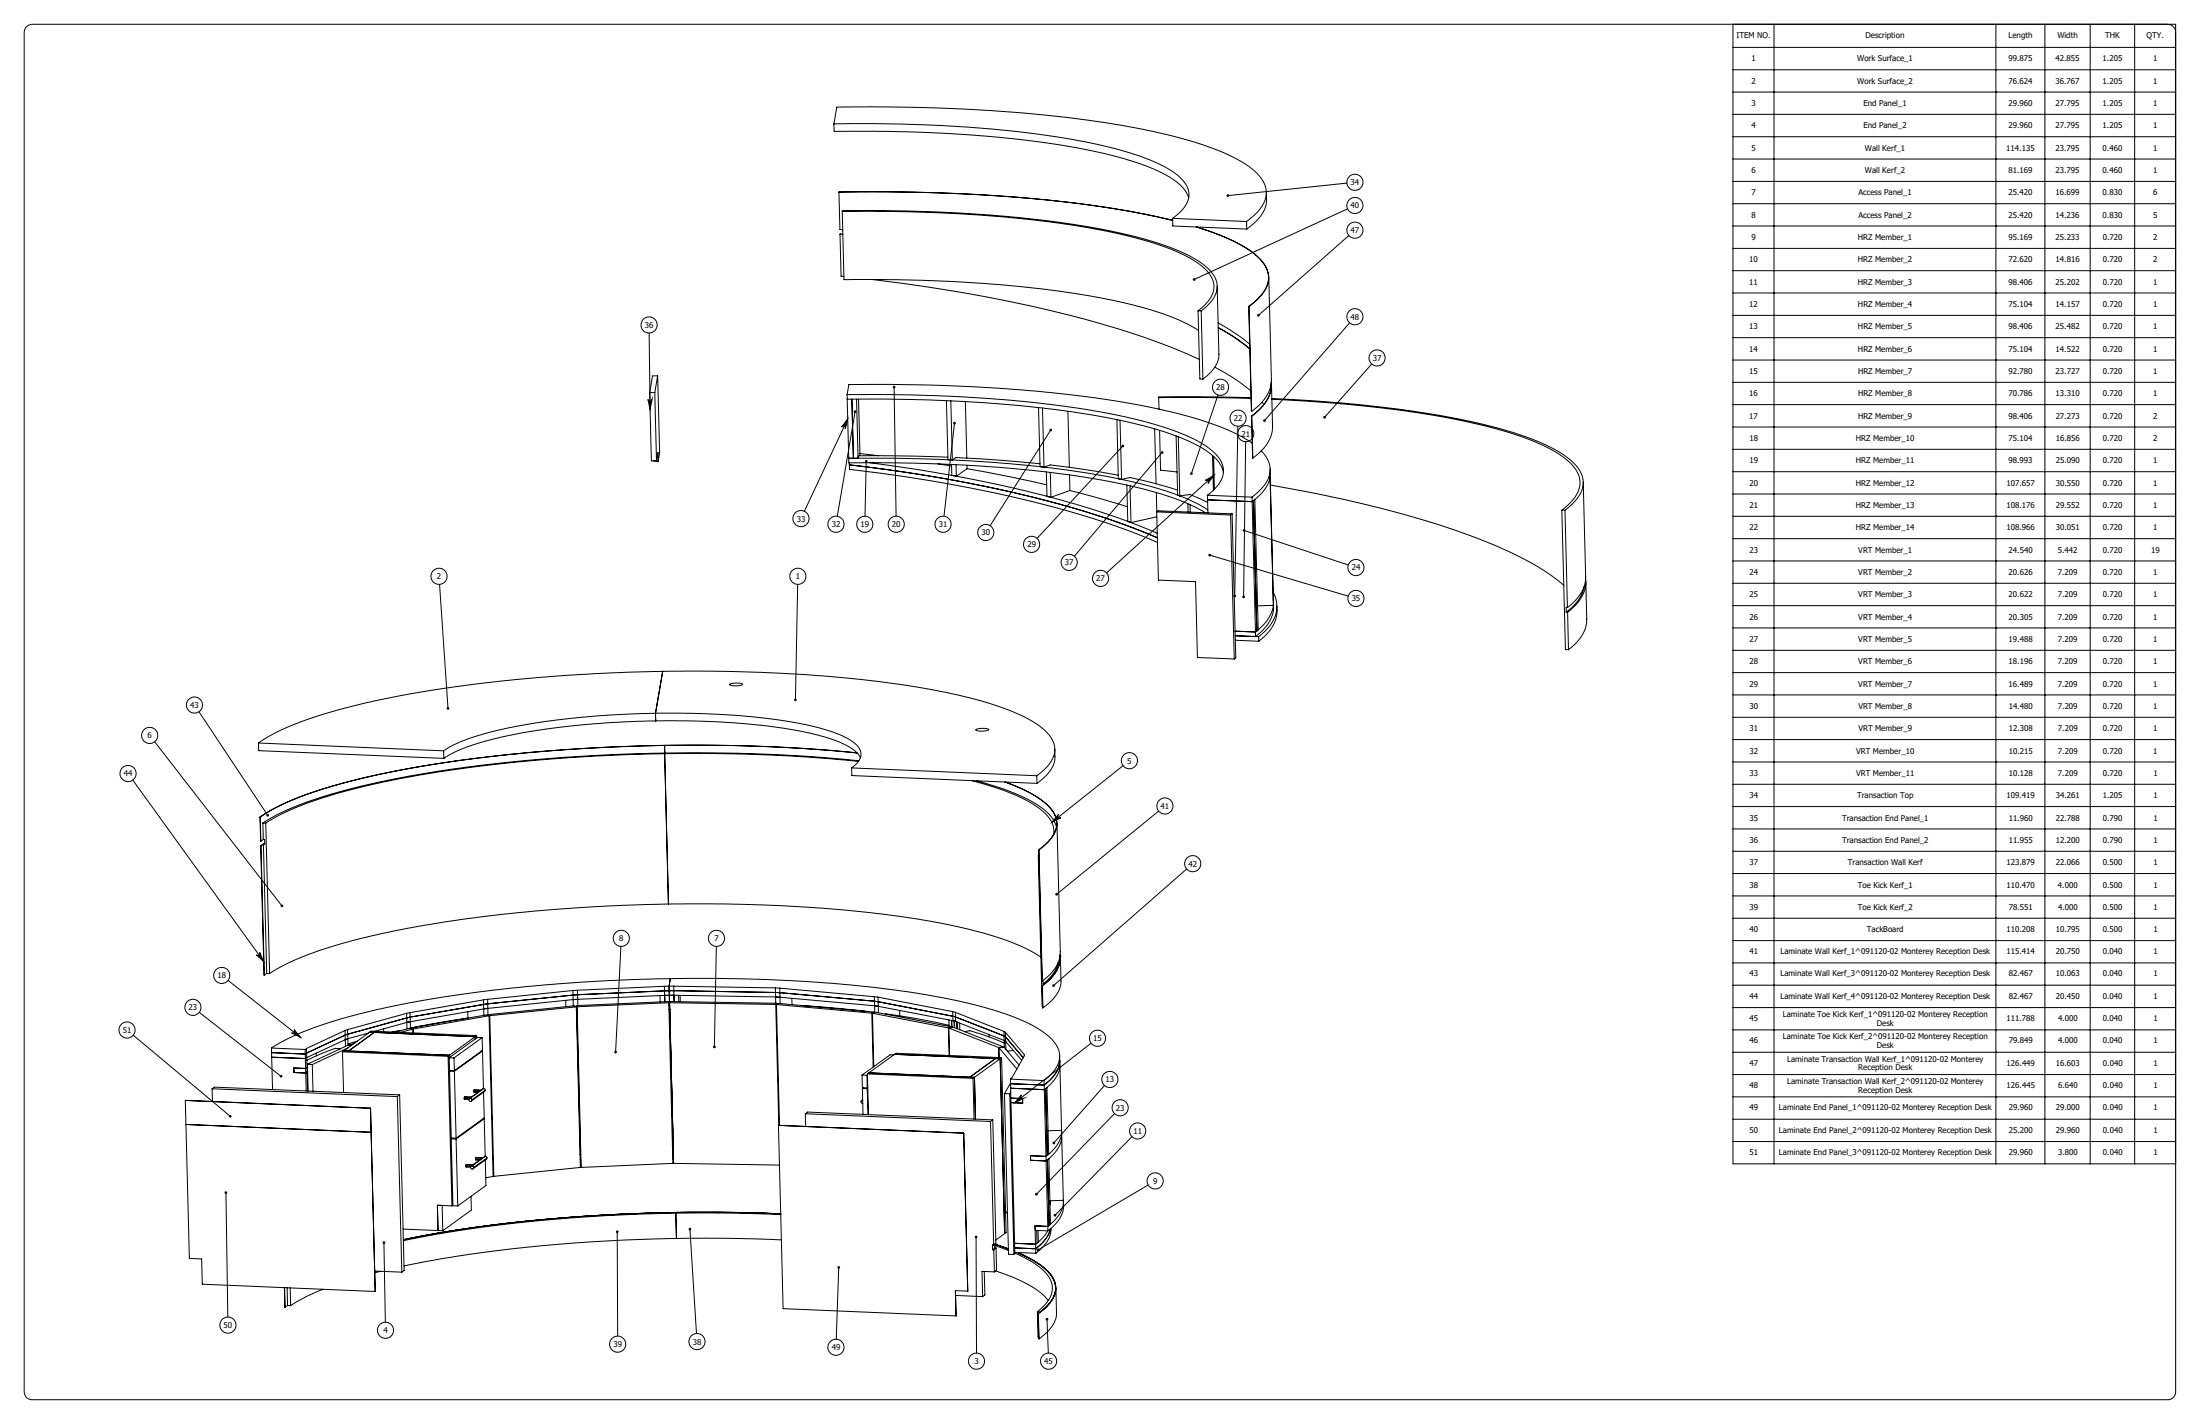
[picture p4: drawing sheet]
<svg xmlns="http://www.w3.org/2000/svg" width="864mm" height="559mm" viewBox="0 0 864 559" stroke-linecap="round" stroke-linejoin="round" font-family="sans-serif">
<g fill="none" stroke="#000" stroke-width=".39">
<path d="M10.2 10.8l1.2-1 1.3-.3h841.3v536.6a3.1 3.1 0 0 1-3.1 3.2h-838.2a3.2 3.2 0 0 1-3.2-3.2v-533.4zM680.3 18.6h173.7M680.3 9.5v447.2h173.7M696.4 9.5v447.2M783.5 9.5v447.2M802.7 9.5v447.2M820.5 9.5v447.2M838 9.5v447.2M850.9 9.5a3.2 3.2 0 0 1 3.1 3.2M680.3 27.4h173.7M680.3 36.1h173.7M327.3 48.6l1.2-6.5 21.2-.1a535.7 535.7 0 0 1 103.4 9.7 116.4 116.4 0 0 1 35.5 12.5 16.2 16.2 0 0 1 8.5 10.6 12.5 12.5 0 0 1-5.6 10.4l-2.2 1.7"/>
<path d="M327.3 48.6l26.3 .1 17 .6 16.3 1.1a262.6 262.6 0 0 1 60.3 10.8 40.8 40.8 0 0 1 17.3 9.8 7.9 7.9 0 0 1-.4 11.4l-3.8 3.3M327.3 48.6l.1 3 19.8-.1 15.1 .4 14.6 .8 17.8 1.5a229.2 229.2 0 0 1 55.8 11.1 32.8 32.8 0 0 1 14.8 9.6l1.3 2.8M680.3 44.9h173.7M680.3 53.7h173.7M329.3 75.4a610 610 0 0 1 115.5 7.7l15.5 3.4a469.7 469.7 0 0 0-91.4-10.8l-20.9-.4zM329.3 75.4l.4 14.7 1.1 .1M329.4 75.4h-.1M497.1 75.4l.1 3a13.4 13.4 0 0 1-6.3 10.4l-1.5 1.1M528.7 71.9l-46.7 4.9M680.3 62.4h173.7M680.3 71.2h173.7M680.3 79.9h173.7"/>
<path d="M329.7 91.9h.1M329.7 91.9l.5 16.5 1.1 .1M329.7 91.9l1.1 .1M330.6 83l.1-.3h2.3l23.1 .1 20.1 .8 15 1a289.3 289.3 0 0 1 64.4 11.2 46.5 46.5 0 0 1 19.7 10.7 8.6 8.6 0 0 1-.9 13l-2.9 2.5M330.6 83l31.9 .3 15.4 .7 12.8 .9a286.6 286.6 0 0 1 63.8 11 48.9 48.9 0 0 1 19.1 10.2 8.5 8.5 0 0 1 0 12.9l-3.3 3M330.6 83l.7 26.7 31.9 .3 30.2 1.8a280.8 280.8 0 0 1 63 11.3 64.7 64.7 0 0 1 14.1 6.6M460.3 85.7l29 1.2M460.3 85.7l.1 3 29 1.2M469.6 89.1a63.8 63.8 0 0 1 24.1 11.7 9.9 9.9 0 0 1 3.4 11.9l-2.4 3.5-4.5 4.1M469.7 89.1a64 64 0 0 1 24.1 11.7 10 10 0 0 1 3.4 11.9l-2.4 3.5-4.5 4.1M489.3 86.9l.1 3M529 82l-60.3 27.7"/>
<path d="M529.5 92.4l-35.5 31.4M680.3 88.7h173.7M680.3 97.5h173.7M342.1 109.7a532.4 532.4 0 0 1 107.9 23l12.2 4.6 8.6 3.7M477.8 112.3l.7 26.7a11.7 11.7 0 0 1-5.7 9.3l-.6 .5M498.1 108.8l1 40.1a15.8 15.8 0 0 1-7.8 12.5M680.3 106.2h173.7M680.3 115h173.7M254.8 130.7l.4 30M470.3 122l.7 26.7 1.2 .1M470.3 122h1.2M471.5 122l.7 26.8"/>
<path d="M478.2 126.7l.3 .2a74.4 74.4 0 0 1 12.1 8.2M490.2 120.3l1 41.1M490.2 120.3h.1M490.3 120.3l1 41.1M490.6 136.8l-1.2-1a68.2 68.2 0 0 0-11.2-7.2l6 3.6 6.4 4.7M529.8 126.7l-33.4 38.4M680.3 123.8h173.7M680.3 132.5h173.7M254.4 156.7a.79 .79 0 0 0 .7 .8 .79 .79 0 0 0 .8-.8l-.7 4zM255 154.1l.7 26.8 2-.1M257 154.1l.7 26.7M257 154.1h-2"/>
<path d="M258.2 147.5h-2l-1.2 6.6M258.2 147.5l.7 30.2-.5 3.3M258.2 147.5l-1.2 6.6M332.5 154.9l25.5 .1 22.4 .9a350.3 350.3 0 0 1 72.5 10.5 61.3 61.3 0 0 1 23.4 10.9 8.9 8.9 0 0 1 2.9 11.5l-2.4 3-2.8 2.5M332.5 154.9l.7-4 15.7-.1 23 .5a458.3 458.3 0 0 1 89.9 10.8 94.7 94.7 0 0 1 29.8 11.8M332.5 154.9l.1 1.8M332.6 156.7l32.3 .3 28.5 1.6a289.4 289.4 0 0 1 64.6 11.2 49.2 49.2 0 0 1 19.4 10.3l1.8 2.4 1 3M332.6 156.7l.6 23.1M334.4 156.6l.6 23.2M336.2 156.6l.6 23.2M337 156.6l.6 21.4M351 151.9l.8 50.7"/>
<path d="M371.5 157.2l.6 23.2 1.7 .1M373.2 157.3l.6 23.2M379 157.6l.5 22.2M407.7 159.9l.6 23.2 1.5 .2M454.8 156l.1-.2 15.8-.1 20.4 .4M454.8 156h15.7l20.6 .4M454.8 156l.2 4.5M476.8 144.1a74.8 74.8 0 0 1 14.2 9.3M478.1 155l-10.4 30.8M495.4 157.8l.7 1M499 150.4a13.9 13.9 0 0 1-6.2 11.7l-1.5 1.2M499 149.9a13.7 13.7 0 0 1-5.8 12l-1.8 1.4"/>
<path d="M499.1 150.8l.4 16.4a14.9 14.9 0 0 1-6.7 11.8l-1 .7M499.3 156.4a450.8 450.8 0 0 1 85.1 10.7 95.1 95.1 0 0 1 30 11.8 13.7 13.7 0 0 1 7.1 10.5 13.9 13.9 0 0 1-6.5 10.3l-.7 .5M499.3 156.7l1.8 .1a428.8 428.8 0 0 1 83.9 10.9 86.3 86.3 0 0 1 28.9 11.9 12.5 12.5 0 0 1 6.3 10.4 15.1 15.1 0 0 1-7.1 10.2M538.5 142.8l-18.5 21M680.3 141.3h173.7M680.3 150h173.7M680.3 158.8h173.7M332.8 164.4l-17.1 36.3M332.8 164.4l-1 3.9a.8 .8 0 0 0-.4-1 .8 .8 0 0 0-1 .3zM333.2 179.8h.1M333.2 179.8l27.8 .2 15.7 .6 15.2 1a305.1 305.1 0 0 1 65.5 11 68.1 68.1 0 0 1 16.7 7.5M333.2 179.8v1.8h16.3l20.6 .5 23.9 1.5a294.9 294.9 0 0 1 64.7 11.2l8.7 3.3 5.8 3.1"/>
<path d="M333.2 179.8h1.8M335.7 161.5l-7 41.1M336.8 179.8h-1.8M337.6 178l7.3 .8M337.6 178l-.2 .9M372.1 179.4l-12.5-.4-22.6-.1-.2 .9M374.7 166.1l-4.1 36.5M409.2 160.1l.6 23.2M412.5 168.7l-23.8 37.6M419.2 161.4l.6 22M438.4 164.7l.6 23.2 1.3 .2M439.7 164.9l.6 23.2"/>
<path d="M440.8 175l-33.7 36.3M453.2 168.3l.6 21.5M455.2 168.9l.4 15.6 6.4 .7M456.2 177.5l-34.5 40.8M461.7 171.1l.6 23.2 .8 .3M462.5 171.4l.6 23.2M476 178.8l.3 13.6M476.4 179.1l.3 12.9M485.9 167.3l-1.2 66.6M489 173.3l-.8 60.9M491.2 161.4h.1M491.3 163.3l.5 16.4"/>
<path d="M491.3 163.3h.1M491.4 163.3l.4 16.4M495.1 176.9a9.7 9.7 0 0 1 .1 14.8l-3.7 3.4M680.3 167.6h173.7M680.3 176.3h173.7M256.5 180.8l1.9 .2M257.7 180.8l.6-3.3 .1 3.5M333.4 182.4a503 503 0 0 1 105.9 22.7l15 6M333.4 182.4l.1 1.8a505.9 505.9 0 0 1 104.3 22.2l16.5 6.4M333.4 181.6v.8M340 181l-.5 21.6M341.3 181.6a483.8 483.8 0 0 1 100.3 22.6l12.7 5.1"/>
<path d="M368.2 182l5.4 .9M373.5 182.3l.1 4.2 1.8 .4M373.8 180.5l1.4-.9h.6l15.7 .9 16.7 1.5M375.3 182.4l.1 4.5M379.6 182.6v1.3M379.6 183.9l17.1 3.2 14.2 3.2M379.6 183.9l-4.2 3M409.8 183.3l2.8-.8 15.5 2.1 10.9 1.9M410.7 185.2l.3 9.5 1.5 .5M412.3 185.4l.2 9.8M419.8 186.4l.2 6.1M420 192.5l22.6 6.4"/>
<path d="M420 192.5l-7.5 2.7M440.3 188.1a8.2 8.2 0 0 1 6.6 0l15.3 4.2M442.3 190.4l.4 14.2 1.3 .5M443.6 190.6l.4 14.5M453.9 193.3l.2 7.5M463.1 194.6l3.9-.5 7.1 3.1M466.3 197.7l.1 3.2M467.1 198l.1 3M473.1 188.6l3.5-2.1-2.4 3.2a.79 .79 0 0 0 0-1.1 .79 .79 0 0 0-1.1 0zM474 194.3v1.8M474 194.3l17.5 .8M474 196.1l.2 5.2"/>
<path d="M474 196.1l17.5 .8M476.6 186.5l-42.2 38.3M491.5 195.1v1.8M491.5 196.9l1.3 51.1M492 196.5h.1M492.1 196.5l1.3 51.1M492.5 196.1h.1M492.6 196.1l-1.1 .8M492.6 196.1l1.3 51.1-1.1 .8M498.5 187.2l1.4 50.4M498.6 184.1l.1 1.8a13.7 13.7 0 0 1-6.5 10.4l-.7 .6M498.6 186.8l1.3 50.3"/>
<path d="M498.7 190.4a433.1 433.1 0 0 1 83.7 21.8 109.1 109.1 0 0 1 31.5 17.5M621.5 189.2l.9 37.1a14.8 14.8 0 0 1-7.1 12.1M680.3 185.1h173.7M680.3 193.9h173.7M454.1 200.9l.6 26.7 14.6 .6 .7 29.8 14.5 .6M454.1 200.9l29 1.2M454.1 200.9l.5-.5 29.1 1.2M454.1 202.8l-10.1 2.3M474.8 217.8l54.4 16.1M483.1 202.1l1.4 56.5M483.7 201.6l-.6 .5M483.7 201.6l1.4 56.6-.6 .4"/>
<path d="M488.3 208.1l41 13.6M613.1 200.2l1.4 54.7 1.2 .1M613.1 200.2h1.2M614.3 200.2l1 38.2M680.3 202.6h173.7M680.3 211.4h173.7M172.5 229.3l3.4 48.7M313.1 229.3l-.9 45.3M499.8 232.3a12.3 12.3 0 0 1-3 15.2l-2.7 2.3M499.9 235v2.1M499.9 237.6a15.3 15.3 0 0 1-6 9.6M499.9 237.6l-6.3 .1"/>
<path d="M499.9 237.1v.5M499.9 236a14.7 14.7 0 0 1-7 13.8l-.1-1.8M501.2 237.8a14.1 14.1 0 0 1-6.1 13.1l-1 .7M615.3 238.4h-.5v1.8M621.8 230.3a16.5 16.5 0 0 1-7 9.9M622.4 227.3a14 14 0 0 1-6.1 12.2l-.9 .8M622.5 228.2l.4 14.7a14.9 14.9 0 0 1-7.2 12.1M680.3 220.1h173.7M680.3 228.9h173.7M680.3 237.7h173.7M484.8 247.7l8 .3M484.9 249.5l9.2 .3"/>
<path d="M484.9 251.2l9.2 .4M494.1 249.8v1.8M614.8 240.2l.6 .1M615.4 240.3l.3 14.7M680.3 246.4h173.7M680.3 255.2h173.7M78.1 279.3l27 40.6M257.3 279.9l-16.2 .6-17.2 1.4-13.2 1.7-16.2 3.2a64.4 64.4 0 0 0-20.4 7.8M257.3 279.9l17.5 .1 13.9 .7 14.1 1.4 9.1 1.4a59.4 59.4 0 0 1 23.1 7.8 5.1 5.1 0 0 1 2.2 7.2l-2.9 2.8M257.3 279.9l.1 3M260.1 263.5l-32.3 1.2-31.3 2.6-18.5 2.3-13.8 2.1-16 3.1-10.2 2.4a122.6 122.6 0 0 0-35.3 13.5l-1.2 .9M260.1 263.5l19.4-.1 19.1 .4a425.8 425.8 0 0 1 81.6 9.9 87.6 87.6 0 0 1 27.5 11 12.3 12.3 0 0 1 6.4 9.7 14 14 0 0 1-7.1 10"/>
<path d="M260.1 263.5l-2.8 16.4M286.5 268.5l2.6-.5a2.15 2.15 0 0 1 2.3 .6l-2.8 .5a1.75 1.75 0 0 1-2.1-.6zM680.3 263.9h173.7M680.3 272.7h173.7M60.7 291.1l50 64.4M101.5 291.6l72.6 3M101.5 291.6v3l72.7 3M174.1 294.6l.1 3M257.4 282.9l-17.7 .7-17.1 1.4-15.6 2.2-13.5 2.9a61 61 0 0 0-19.3 7.5M257.4 282.9h11.7l18.3 .7 14.2 1.3 11.4 1.8a57.5 57.5 0 0 1 22.1 7.6l1.7 1.5 .9 1.6M260.9 292.5l-20.3 .6-16.1 .9-19.7 1.6-13.2 1.4-14.6 1.9-13.8 2.2-14.3 2.8-11.6 2.7a119.4 119.4 0 0 0-33.9 13.2l-1.2 .9M260.9 292.5l-18.3 .5-16.2 .9-19.7 1.5-18.9 2-26.3 4-14.2 2.8-10.1 2.4a114.3 114.3 0 0 0-34.5 13.6l-.6 .4"/>
<path d="M260.9 292.5l17-.1 23.8 .6 18.3 1 16.4 1.5-20.9-1.8-16.2-.8-19-.4h-19.4M260.9 292.5v3M260.9 292.5h.1M260.9 295.8l-16.2 .4-20.1 1.1-19.6 1.5-13.2 1.4-16.3 2.2-11.9 1.9-14.3 2.8-11.5 2.8a115.5 115.5 0 0 0-33.5 13.1M260.9 295.8l19.1-.1 21 .5 17.9 1 18.1 1.6M260.9 295.8l1.5 59M260.9 295.5l-18.1 .5-20 1.1-19.5 1.6-13.2 1.5-14.4 1.9-15.2 2.5-12.5 2.5-11.5 2.7a116.4 116.4 0 0 0-33.3 13.2M260.9 295.5l16.9-.1 21.2 .5a536.1 536.1 0 0 1 38.1 2.6M260.9 295.5v.3M383.1 286.3l2.6-.5a2.15 2.15 0 0 1 2.4 .6l-2.6 .5a2.27 2.27 0 0 1-2.4-.6zM414.1 293.9v3a12.3 12.3 0 0 1-5.7 9.5l-1.3 1M680.3 281.5h173.7"/>
<path d="M680.3 290.2h173.7M680.3 299h173.7M52.1 306.1l51.5 71.3M334.3 301.3l.1 3 72.7 3.1M334.3 301.3l72.7 3.1M381.4 306.3a79.3 79.3 0 0 1 26.8 11.1 10.9 10.9 0 0 1 5.4 10M383.3 306.4a75.2 75.2 0 0 1 26.6 11.4l3.3 3.5 1.5 3.2M394.4 306.9a41.3 41.3 0 0 1 18.4 10.8 8.7 8.7 0 0 1-.9 12.1l-4.2 3.7M394.6 306.9a42.3 42.3 0 0 1 17.9 10.4 8.7 8.7 0 0 1-.5 12.5l-4.2 3.7M407 304.4l.1 3M415.5 319.6a.81 .81 0 0 0-.1 1.1 .81 .81 0 0 0 1.1 .2l-3.6 1.8zM440.9 300.5l-28 22.2"/>
<path d="M454.8 318.3l-40 32.6M680.3 307.8h173.7M680.3 316.5h173.7M102.1 320.6l.3 9.5M102.1 320.6l.1 .1M102.2 320.7l.2 9.4M102.3 331.9h.1M102.3 331.9l1.5 50.8M102.4 331.9l1.4 50.8M103.2 323h1.1M103.2 323l.2 6.4M103.4 329.4l-1 .7"/>
<path d="M103.4 329.4h.5v1.9h-.5M103.4 331.3l1.3 50.7M103.9 330.9l-1.5 1M103.9 330.9l-1.6 1M103.9 330.9l-.5 .4M104.3 323l1.5 59M407.6 335.8l1.5 59h.2M407.6 335.8h.2M407.7 333.5l1.5 51.5M407.7 333.5h.1M407.8 335.6l-.2 .2M407.8 333.5l1.4 51.5"/>
<path d="M414.9 323l1.3 50.5a13.3 13.3 0 0 1-6.2 10.8l-.8 .7M680.3 325.3h173.7M680.3 334h173.7M262.4 354.8l-18.2 .5-16.1 .8-17.7 1.4-15.2 1.5-14.6 1.9-17.1 2.7-14.2 2.9-12.7 3.1a109.5 109.5 0 0 0-30.8 12.4M262.4 354.8h23.8l27.6 1a353.9 353.9 0 0 1 74 10.8 74.2 74.2 0 0 1 20.8 9M465.8 341l-52.2 45.8M680.3 342.8h173.7M680.3 351.6h173.7M100.6 374.7a.78 .78 0 0 0 1.1 .1 .78 .78 0 0 0 .2-1l1.7 3.6zM243.7 371.4l-2 41.5M281.2 371.4l-.8 39.4M415.4 377.8a14.9 14.9 0 0 1-5.9 8.3"/>
<path d="M416.1 375.4h.1M416.2 374.4a13.1 13.1 0 0 1-6 11.7l-1 .7M416.2 375.4l.3 9.6a12.9 12.9 0 0 1-6.4 10l-.7 .5M680.3 360.3h173.7M680.3 369.1h173.7M680.3 377.9h173.7M78.2 397.3l32.1 25M89.5 384.7l28.5 22.4M104.7 382l-.9 .7M104.7 382h1.1M159.6 397.7l-23.1 6.3M159.6 397.7l.1 3.5"/>
<path d="M161 397.4l-1.4 .3M161 397.4v1.7M161 399.1l-24.5 6.7M161 399.1l.1 1.8M183.6 399.5l-22.1 3.9M183.6 397l.1 2.5M189.8 392.4l-28.8 5M189.8 392.4l.1 3.5M189.9 395.9l-28.8 5M189.9 395.9v2.5M191.4 392.1l-1.6 .3M191.4 392.1l.1 3.6"/>
<path d="M191.5 395.7l-1.6 .2M191.5 395.7l.1 2.5M191.5 398.2l.8 .4M191.5 398.2l.1 .3M192 398.6l-1.2-.3-29.8 5.1M192 398.6l-29.8 5.2M192 398.6l1.6 63-2.9 .6M192.3 398.6l1.6 63M222.1 392.6v2.4M224.9 388.7l-33.5 3.4M224.9 388.7l.1 3.6M225 392.3l-33.5 3.4"/>
<path d="M225 392.3v2.4M226.2 395.1l-33.9 3.5M226.2 395.1l1.6 63-33.9 3.5M226.2 395.1l-.7-.4-34 3.5M226.3 397.8h.1M226.3 394.6l.3 .5M226.3 394.6l1.8 63.5M226.4 396l-.2 .1M226.6 395.1l1.5 63M226.7 388.6l-1.8 .1M226.7 388.6v1.7M226.7 390.3l-35.2 3.6-30.5 5.2"/>
<path d="M226.7 390.3l.1 1.8M226.8 392.1l-1.8 .2M226.8 392.1v2.5M259.1 390.7l.1 2.5M260.8 387l-34.1 1.6M260.8 387v1.8M260.8 388.8l-34.1 1.5M260.8 388.8l45.3 .7 37.2 3.4M260.8 388.8l.1 1.8M260.9 390.6l-34.1 1.5M260.9 390.6h1.8M260.9 390.6l.1 2.5"/>
<path d="M262.5 393.5l-35.9 1.6M262.5 393.5l1.6 63-36 1.6M262.5 393.5l-.2-.5-36 1.6M262.6 394.4h.3zM262.6 396.2h.3zM262.6 387h-1.8M262.6 387l.1 3.6M262.6 387h1.9M262.7 390.6l.2 5.6M262.9 393.5l1.5 63 41.6 .7M262.9 393.5l41.6 .7M262.9 393.5l.3-.5 41.7 .7"/>
<path d="M262.9 396.2l1.4 55.2 .1 3.6h-.3M263.1 384l-16.2 .5-18 .9-29.2 2.5-18.4 2.3-15.5 2.4-14.2 2.8-10.1 2.4a117.7 117.7 0 0 0-34.9 13.5M263.1 384l28.5 .1 25.2 1.1a338.7 338.7 0 0 1 73 11.1 56.7 56.7 0 0 1 22.9 11.3 9 9 0 0 1 0 13.9l-2.9 2.5M263.1 384l-.5 3M264.5 387v3.6M264.5 387l39.9 .7M264.5 390.6l39.9 .6M264.5 390.6h-1.8M264.5 390.6l.1 2.4M266.4 390.6l.1 2.5M267 390.6l.1 2.5M304.4 387.7v3.5"/>
<path d="M304.4 387.7l1.7 .1M304.4 391.2l.1 2.5M304.4 391.2l1.8 .1M304.5 394.2l1.2 47.4M304.8 394.2l1.2 47.4M304.8 394.2l37.4 3.4M304.8 394.2l1-.4 37.4 3.4M304.9 393.7l-.4 .5M304.9 393.7v.5M306.1 387.8l.1 3.5M306.1 387.8l37.1 3.3M306.2 391.3l37.1 3.4"/>
<path d="M306.2 391.3v2.5M310.8 391.8l.1 2.4M315.2 394.6l24.6 2.2M342.2 397.6l.6 21.1M342.5 397.6l.5 20.9M342.5 397.6l29.8 5.8M342.5 397.6l1.5-.3 29.8 5.7M343.2 397.3h.2M343.2 397.2l-1 .4M343.2 397.2v.2M343.2 391.1l1.5 .2M343.2 391.1l.1 1.8"/>
<path d="M343.3 392.9l30.7 5.9M343.3 392.9v1.8M343.3 394.7l1.5 .2M343.3 394.7l.1 2.7M344.7 391.3l.1 3.6M344.7 391.3l29.3 5.7M344.8 394.9l29.3 5.6M344.8 394.9v2.5M347.7 397.9h-.2M347.8 397.9a263.6 263.6 0 0 1 24.8 4.4M353.2 396.5v2.1M374 397l1 .3"/>
<path d="M374 397v1.8M374 398.8l20.1 7.7M374 398.8l.1 1.7M375 397.3l.1 3.6M375 397.3l19.1 7.4M409.1 386.8h.1M409.1 386.8l.3 8.7M409.2 386.8l.2 8.7M409.4 384.7l.1 1.4M409.5 386.1l.5 .1a13.1 13.1 0 0 0 6.1-11.2 12.7 12.7 0 0 1-5.9 10.9l-1.1 .9M680.3 386.6h173.7M680.3 395.4h173.7"/>
<path d="M52.3 406.2l38 31.8M106.6 411.3v3.6M106.6 411.3l13.2 .5M106.6 413.1l13.2 .5M106.6 414.9l13.3 .5M106.6 414.9l.4 12.7M115.4 404l2.6 3.1-3.6-1.8a.81 .81 0 0 0 1.1-.2 .81 .81 0 0 0-.1-1.1zM119.8 411.8v1.8M119.8 413.6l.1 1.8M119.9 415.4v3.9M119.9 419.3l-4.5-.2v1.8l4.6 .2M119.9 419.3l.1 1.8"/>
<path d="M120.3 411.4l-.5 .4M120.3 411.4l.1 1.8M120.4 413.2l-.6 .4M120.4 413.2v1.8M120.4 415l-.5 .4M120.4 415l.1 3.9M120.5 418.9l-.6 .4M120.5 418.9v1.8M120.7 417.6l.3 10.6M120.7 417.6l1.9 .2M120.7 418.8l-.2 .1M122.6 417.8l.3 10.4"/>
<path d="M124.1 413.3l.1 1M133.5 411.6a6.4 6.4 0 0 0-5.2 1l-7.9 3.5M134.4 412.8l.5 15.9M134.4 412.8l41.5 1.7M135 412.4l41.5 1.7M135 412.4l-.6 .4M135.5 404.4l-15.2 7M135.5 404.4v3.6M135.5 408l-15.1 7M135.5 408l.1 2.6M136.5 404l-1 .4M136.5 404v1.8"/>
<path d="M136.5 405.8l-16.1 7.4M136.5 405.8l.1 1.8M136.6 407.6l-1.1 .4M136.6 407.6v2.6M136.7 411.2l-14.1 6.6M136.9 410.1v.2M136.9 410.1l1.1 .1M137.8 410.4l-1.3-.2-15.8 7.4M139 409.5l-2.1 .6M140.3 408.6l-3.7 1.1M144.7 405.4l-8.1 2.2M145.1 405.1l41.4 1.7"/>
<path d="M145.1 405.1h1.8l-10.1 7.3M145.1 405.1l-10.1 7.3M145.1 405.1l.6-.5 41.4 1.8M150.6 403.8v1M157.1 404.5l-3.2 .5M159.7 401.2l-12.6 3.5M159.7 401.2l.1 2.6M161 403.4l.1 .3M161 403.4l1.2 .4M161.1 400.9l-1.4 .3M161.1 400.9v2.5M162 403.8l-1.6-.2-5.3 1.5"/>
<path d="M162 403.8l-4.7 1.3M162 403.8l.1 1.5M162.2 403.8l.1 1.5M175.9 414.5l1.5 58.7M176.3 415.1h1.9M176.3 415.1l.2 4.9 1.9 .1M176.5 414.1v.8M176.5 414.1l-.6 .4M178.2 415.1l.2 5M186.5 406.8l-10 7.3M186.5 406.8l.1 .9M187.1 406.4l-.6 .4"/>
<path d="M187.1 406.4v.8M189 412.4h.4M189.3 407.2l-1.9-.1-11.1 8M189.3 407.2l-11.1 7.9M189.3 407.2l.1 5-11 7.9M189.4 412.4l-11 8M189.4 412.4l.4 14.8M350.8 413.9h-1.4l-11 8M351.2 413.7l.5-.4 41.5 1.7M351.2 413.7l-10.1 7.3M351.2 413.7l41.4 1.8M372.3 403.4l.3 10.8"/>
<path d="M372.5 403.4l.2 10.8M372.5 403.4l19.5 7.7M372.5 403.4l1.9-.2 19.5 7.6M372.5 400.3l.1 2.5M373.6 400.4v2.6M373.8 403l-1.5 .4M373.8 403v.3M374.1 400.5l1 .4M374.1 400.5l.5 .2M374.6 400.7l.5 .2M374.6 400.7v2.6M375.1 400.9l19.1 7.4"/>
<path d="M375.6 401l.1 2.7M376.7 401.5l.1 2.6M380.7 404.5l-2.1 .3M380.7 404.5l8.7 2.8 4.8 2M388.2 406v.9M390.8 415.4l-10.1 7.3 1.8 .1M392 411.1l.1 3.9M392.1 411.1l.1 3.9M392.1 411.1l7.1 8.4M392.1 411.1l2.1-.1 5.8 6.9M392.6 415.5l-10.1 7.3M392.6 415.5l1.8 68.6"/>
<path d="M393.2 415l-.6 .5M393.2 415l1.7 68.7-.5 .4M393.9 410.8l-1.9 .3M393.9 410.8v.2M394.1 404.7l.6 .4M394.1 404.7v1.8M394.1 406.5l7.6 8.6M394.1 406.5l.1 1.8M394.2 408.3l.6 .4M394.2 408.3l.1 2.8M394.7 405.1l.1 3.6M394.7 405.1l7.4 8.7"/>
<path d="M394.8 408.7l6.3 7.4M394.8 408.7l.1 3.1M397.8 412.3l-2.4 .2M402.1 413.8v.4l-4.9 8.9-.6 .4M402.1 413.8v.5M416 414.3v1.8M416 416.1a12.4 12.4 0 0 1-6.1 9.7M416 416.1l.1 1.8a12.7 12.7 0 0 1-6.2 9.7M416.1 418.3l.6 25.3M428.3 409.4l-30 23.4M680.3 404.1h173.7M680.3 412.9h173.7"/>
<path d="M72.7 431.8l72.8 3.1M72.7 431.8l1.6 62 4.9 .2 .2 9.9 67.9 2.9M83.3 427.2l.9-.6 72.7 3M83.3 427.2l72.7 3.1M83.3 427.2l.1 5.1M120 421.1l.2 7M120.5 420.7l-.5 .4M120.5 420.7l.2 7.4M120.8 420.6l-.3 .1M145.5 434.9h.1M145.5 434.9l.2 9.4M156 430.3l1.7 68.9"/>
<path d="M156.9 429.6l-.9 .7M156.9 429.6l1.7 69-.9 .6M176.5 420.3l.6 26.3 1.9 .1M176.5 420.3l1.9 .1M176.6 420.1v.1M176.8 420.1l-.3 .2M178.4 420.4l.6 26.3M182.2 431l.1 .4 1.7 .1M182.2 431l2 .1M182.3 430.5l-.1 .5M182.3 430.5h.1M182.3 430.5l2.7 .1"/>
<path d="M184 431.6a.6 .6 0 0 0 .6 .6 .6 .6 0 0 0 .6-.6M184.6 431l.6 .6M184.6 431l-.6 .6M185.9 428.3l.2 .4h1.4M185.9 428.3l2.1 .1M186.1 427.7l-.2 .6M186.1 427.7l2.6 .1M186.1 427.7h.1M189.7 439h.4M189.8 428.6l.3 10.1-11.1 8M189.9 427.2l.6 .6M189.9 427.2l-5.6 3.9"/>
<path d="M189.9 427.2l-5.3 3.8M190.1 439l-11.1 8M190.1 439l.4 14.7M190.5 427.8l-.2 .5-5.3 3.8M190.5 427.8l-5.3 3.8M316.1 437.1l.2 5M316.1 437.1l72.7 3M316.1 437.1l.9-.7 72.7 3.1M338.4 421.9l1.9 .1M338.4 421.9l.1 4.9 1.9 .1M338.5 427.1l1.9 .1M338.5 427.1l.3 10.2"/>
<path d="M338.6 431.8a.62 .62 0 0 0-.6 .6 .62 .62 0 0 0 .7 .6M338.6 431.8h.1M338.6 431.6l-.4 .3M338.6 431.7v.1M338.9 426.9l-.4 .2M340.3 422l.1 4.9M340.4 427.2l.3 10.2M340.5 421.8l-.2 .2M340.5 421.4l.4 16M340.5 421.4l41.5 1.8M340.6 426.8l-.2 .1M340.6 427.1l-.2 .1"/>
<path d="M341.1 421l41.4 1.8M341.1 421l-.6 .4M382 423.2l.4 15.9M382.5 422.8l.4 16.4M382.5 422.8l-.5 .4M389.7 439.5l-.9 .6M389.7 439.5l1.2 48.4-.8 .7M394.3 429.2l1.6 63h2.1M394.3 429.2h2.1M396.4 429.2l1.6 63M396.6 423.5l13.2 .5M396.6 423.5l.1 1.8"/>
<path d="M396.7 425.1l-2.4 4.1M396.7 425.3l13.2 .5M396.7 425.3v1.7M396.7 427l13.2 .6M396.7 427l.1 3.9M396.8 428.6l-.4 .6M396.8 430.9l4.6 .2M396.8 430.9l.1 1.8M396.9 432.7l1.4 55.2M401 429.7a.81 .81 0 0 0-.1 1.1 .81 .81 0 0 0 1.1 .2l-3.7 1.8zM401.4 431.1v1.8M401.4 431.1l.1 1.8-4.6-.2"/>
<path d="M409.8 424l.1 1.8M409.9 425.8v1.8M409.9 427.6l.7 26.2M410.4 427.2l.7 26.2M410.9 426.8h.1M411 426.8l.7 26.2-1.1 .8M411 426.8l-1.1 .8M433.6 426l-19.9 22.5M437.5 437l-30.7 31.7M680.3 421.7h173.7M680.3 430.4h173.7M680.3 439.2h173.7"/>
<path d="M73 441.3l72.7 3M145.7 444.3h.1M145.7 444.3l1.6 62.5M177.1 446.9l.7 26.2 1.9 .1M177.1 446.9l1.9 .1M177.3 446.6v.2M177.6 446.6l-.5 .3M179 447l.7 26.2M182.9 457.6l.1 .4h1.7M183 457l-.1 .6M183 457l2.6 .1M183 457h.1"/>
<path d="M185.3 457.5l.6 .7M185.3 457.5a.61 .61 0 0 0-.6 .6 .61 .61 0 0 0 .6 .6 .61 .61 0 0 0 .6-.5M186.7 454.9v.3l1.5 .1M186.7 454.9h2M186.8 454.3l-.1 .6M186.8 454.3l2.6 .1M186.8 454.3h.1M190.5 455.2l.2 10-11 8M190.5 453.7l.7 .7M190.5 453.7l-5.6 3.9h-2M190.5 453.7l-5.2 3.8M191.2 454.4l-.3 .5-5.2 3.7"/>
<path d="M191.2 454.4l-5.3 3.8M227.7 453h.1M227.8 456.6h.1M227.9 454.8h-.1M264 451.4h.3zM264.1 453.2h.3M305.6 441.6l1.8 71.9 67.9 2.9M305.6 441.6l72.7 3.1M305.6 441.6h.1M378.3 444.7h.1M378.3 444.6l1.6 62.1M388.8 440.1l1.3 48.5"/>
<path d="M404.5 453.5l6.1 .3M404.5 453.5v1.8M404.5 453.5l.1 1.8 6 .3M404.5 455.3l6.1 .3M404.5 455.3h.1M410.6 453.8v1.8M410.6 455.6l.7 25.7M411.1 455.2h.1M411.2 455.2l.6 25.7M411.2 455.2l-.6 .4M411.6 454.8h.1M411.7 454.8l.7 25.7-.6 .4"/>
<path d="M411.7 454.8l-.5 .4M416.7 443.6a11.3 11.3 0 0 1-5 9.3M416.7 443.6l-5.3 .1M416.7 444l.1 1.8a12.7 12.7 0 0 1-6.2 9.8M416.8 446.3l.6 24.7M444.4 446.1l-30.3 30.8M680.3 448h173.7M88.7 468l.7 48.8M171.7 473h1.9l.2 10M171.7 473l.2 9.9M171.7 473l5.7 .2M177.8 472.9l-.4 .3"/>
<path d="M184.9 469.5l.1 5.3-11.2 8.2M193.6 461.5l.3 .1M265.3 476.1l-27.9 1-29 2.2-25.4 3.2-11.8 1.9-12.9 2.5M265.3 476.1l18.4-.1 22.8 .6M265.3 476.1l.2 9.9M265.3 475.8h.1M265.3 475.8l-30 1.1-27.2 2.1-25.5 3.2-24.3 4.3M265.3 475.8l18.6-.1 22.6 .7-20-.6zM265.3 475.8v.3M394.7 475.3l.8 1M412.2 471.2v1.4M412.2 471.2v1.6"/>
<path d="M417.4 471a11.4 11.4 0 0 1-5 9.4M417.4 471l-5.2 .2M417.4 471.5l.1 1.8a12.6 12.6 0 0 1-6.2 9.7M450.7 465l-43.2 25.5M147.1 498.8l10.6 .4M149.4 498.9l-2.3 .6M150.7 487.6l.6 31.3M158.2 482.3l13.7 .6M158.3 486.5l9.2-1.8 16.9-2.8 25.6-3 23.4-1.9 31.9-1.2-27.8 1-30.9 2.4-25.2 3.2zM171.9 482.9l1.9 .1M242.3 483.4l.2 40.9M265.5 486l-31.8 1.2-23.2 1.9-27.3 3.3-11.7 1.9-12.9 2.5"/>
<path d="M265.5 486l18.5-.1 22.7 .7M270.8 482.4l2.6 40.9M329.2 497.3l-.9 28.2M383.2 485.4l.1 45.6M386.4 498.9l.2 9.3-.9 .6M389.6 490.4h.5M390.1 488.6l-.5-.1v1.9M390.1 490.4l.2 8.7M390.3 499.1l-4.8-.2 .2 9.9M390.5 488.3l5.4 1.8M390.5 488.8l5.4 1.9M390.5 488.3v1.5"/>
<path d="M390.5 489.8l-.9 .6M390.5 489.8h.5M390.5 488.2l5.4 1.9M390.8 498.8a47.3 47.3 0 0 1 19.8 10.5l.9 1M391 489.8l-.9 .6M391 489.8l.2 8.6-.9 .7M394.4 484.1l-3.5 2.5M398.3 491.7a29.2 29.2 0 0 1 13.5 9.6 8.5 8.5 0 0 1-1.8 11l-2.8 2.4M398.3 487.9l.1 3.6 8.2 .3M398.3 487.9l8.2 .3M398.4 491.5l-.4 .7M399.5 491.5a30.3 30.3 0 0 1 13.7 9.7 8.6 8.6 0 0 1-2 11.2l-3.6 3.1"/>
<path d="M406.3 481l.2 7.2 .6-.3M406.3 481l5 .3M406.3 481l.1 1.8 4.9 .2M406.5 488.2l.1 3.6M406.8 488l-.3 .2M406.9 482.8l.2 5.1M407.5 482.9l.1 4.6-.5 .3M411.3 483l-1.5 2.2-2.2 2.2M411.3 481.3v1.7M411.8 480.9l-.5 .4M412.3 482.2a14.3 14.3 0 0 1-5.7 7.8l-8.3-.3M412.5 482.1a12 12 0 0 1-5.9 9.7"/>
<path d="M111.6 505.3l.2 7.6M111.7 505.3l.2 7.7M111.8 512.9l.1 .1M112.7 505.4l.2 6.9M112.9 512.3l-1 .7M112.9 512.3h1.2M113.9 505.4l.2 6.9M126.8 506a64.8 64.8 0 0 0-12.7 6.3M147.3 506.8h.1M375.1 508.4l10.6 .4M375.3 516.4h.1M379.9 506.7h.1"/>
<path d="M379.9 506.7l-4.9-.2 .3 9.9M407.2 514.7l1.2 .1a12.4 12.4 0 0 0 6-9.6 12 12 0 0 0-6.1-8.8l-3.6-2.3-5.4-2.6a30.5 30.5 0 0 1 13.8 9.7 8.6 8.6 0 0 1-2 11.2l-3.6 3.1M407.2 514.7l.3 10h.2M407.5 515.5l.4 9.9M407.5 515.5h.1M407.6 515.5l.3 9.9M411 517.7l.5 13.3M414.5 505.3l.2 9.9a11.9 11.9 0 0 1-5.5 9.2l-1.3 1"/>
<circle cx="531.9" cy="71.5" r="3.2"/>
<circle cx="531.9" cy="90.3" r="3.2"/>
<circle cx="531.9" cy="80.6" r="3.2"/>
<circle cx="254.8" cy="127.5" r="3.2"/>
<circle cx="531.9" cy="124.3" r="3.2"/>
<circle cx="479.1" cy="152" r="3.2"/>
<circle cx="540.6" cy="140.5" r="3.2"/>
<circle cx="486" cy="164.1" r="3.2"/>
<circle cx="489" cy="170.2" r="3.2"/>
<circle cx="314.4" cy="203.5" r="3.2"/>
<circle cx="328.2" cy="205.7" r="3.2"/>
<circle cx="339.5" cy="205.7" r="3.2"/>
<circle cx="351.8" cy="205.7" r="3.2"/>
<circle cx="370.2" cy="205.7" r="3.2"/>
<circle cx="387" cy="209" r="3.2"/>
<circle cx="405" cy="213.6" r="3.2"/>
<circle cx="172.3" cy="226.2" r="3.2"/>
<circle cx="313.2" cy="226.2" r="3.2"/>
<circle cx="419.7" cy="220.7" r="3.2"/>
<circle cx="432" cy="227" r="3.2"/>
<circle cx="532.3" cy="222.7" r="3.2"/>
<circle cx="532.3" cy="234.8" r="3.2"/>
<circle cx="76.3" cy="276.7" r="3.2"/>
<circle cx="58.7" cy="288.6" r="3.2"/>
<circle cx="443.3" cy="298.5" r="3.2"/>
<circle cx="50.3" cy="303.6" r="3.2"/>
<circle cx="457.3" cy="316.3" r="3.2"/>
<circle cx="468.2" cy="338.9" r="3.2"/>
<circle cx="243.9" cy="368.2" r="3.2"/>
<circle cx="281.3" cy="368.2" r="3.2"/>
<circle cx="75.8" cy="395.3" r="3.2"/>
<circle cx="87" cy="382.8" r="3.2"/>
<circle cx="49.9" cy="404.2" r="3.2"/>
<circle cx="430.8" cy="407.4" r="3.2"/>
<circle cx="435.7" cy="423.6" r="3.2"/>
<circle cx="439.7" cy="434.7" r="3.2"/>
<circle cx="446.6" cy="443.8" r="3.2"/>
<circle cx="453.5" cy="463.4" r="3.2"/>
<circle cx="89.5" cy="520" r="3.2"/>
<circle cx="151.3" cy="522" r="3.2"/>
<circle cx="242.5" cy="527.5" r="3.2"/>
<circle cx="273.6" cy="526.5" r="3.2"/>
<circle cx="328.2" cy="528.7" r="3.2"/>
<circle cx="383.3" cy="534.1" r="3.2"/>
<circle cx="411.6" cy="534.1" r="3.2"/>
</g>
<path d="M519.6 163.3l-.2 .4 .2 .5 .4-.4-.4 .4a.54 .54 0 0 0 .7 0 .54 .54 0 0 0 .1-.8 .54 .54 0 0 0-.8-.1zM350.6 151.6a.53 .53 0 0 0 .1 .8 .53 .53 0 0 0 .8-.4 .53 .53 0 0 0-.5-.6v.5v-.5zM374.4 165.6a.52 .52 0 0 0 0 .9 .52 .52 0 0 0 .8-.3 .52 .52 0 0 0-.4-.7l-.1 .6 .1-.6zM339.6 180.7a.53 .53 0 0 0 .2 .8 .53 .53 0 0 0 .8-.4 .53 .53 0 0 0-.5-.6l-.1 .5 .1-.5zM487.8 233.9l-.1 .6 .5 .3v-.6v.6a.54 .54 0 0 0 .5-.8 .54 .54 0 0 0-.9-.1zM484.2 233.6v.6l.4 .3 .1-.6-.1 .6a.54 .54 0 0 0 .6-.8 .54 .54 0 0 0-1-.1zM474.5 217.4l-.2 .3 .5 .1-.5-.1a.53 .53 0 0 0 .6 .6 .53 .53 0 0 0 .4-.7 .53 .53 0 0 0-.8-.2zM254.4 156.7a.79 .79 0 0 0 .7 .8 .79 .79 0 0 0 .8-.8l-.7 4zM175.5 277.6l-.1 .6 .5 .3v-.5v.5a.53 .53 0 0 0 .5-.7 .53 .53 0 0 0-.9-.2zM311.9 274.2l-.2 .6 .5 .4v-.6v.6a.53 .53 0 0 0 .5-.7 .53 .53 0 0 0-.8-.3zM104.7 319.6v.7l.7 .1-.3-.5 .3 .5a.53 .53 0 0 0 .1-.8 .53 .53 0 0 0-.8 0zM110.3 355.1l-.1 .7 .7 .2-.2-.5 .3 .4a.52 .52 0 0 0 .1-.8 .52 .52 0 0 0-.8 0zM100.6 374.7a.78 .78 0 0 0 1.1 .1 .78 .78 0 0 0 .2-1l1.7 3.6zM415.5 319.6a.81 .81 0 0 0-.1 1.1 .81 .81 0 0 0 1.1 .2l-3.6 1.8zM414.4 350.5l-.1 .7 .5-.3-.5 .4a.54 .54 0 0 0 .8 0 .54 .54 0 0 0 .1-.7 .54 .54 0 0 0-.8-.1zM413.3 386.3l-.2 .8 .5-.3-.5 .3a.53 .53 0 0 0 .8 .1 .53 .53 0 0 0 .1-.7 .53 .53 0 0 0-.7-.2zM89.9 437.7a.53 .53 0 0 0 .1 .7 .53 .53 0 0 0 .7 0l-.4-.4 .4 .4a.53 .53 0 0 0 0-.8 .53 .53 0 0 0-.8 .1zM88.4 467.6a.53 .53 0 0 0 0 .8 .53 .53 0 0 0 .8-.3 .53 .53 0 0 0-.5-.6v.5v-.5zM328.9 497a.53 .53 0 0 0 .1 .8 .53 .53 0 0 0 .8-.3 .53 .53 0 0 0-.5-.7l-.1 .5 .1-.5zM382.8 485.1a.53 .53 0 0 0 .2 .8 .53 .53 0 0 0 .7-.4 .53 .53 0 0 0-.5-.6v.5v-.5zM410.6 517.3a.54 .54 0 0 0 .1 .9 .54 .54 0 0 0 .8-.4 .54 .54 0 0 0-.5-.7v.6v-.6zM270.6 481.9a.53 .53 0 0 0-.2 .8 .53 .53 0 0 0 .9-.1 .53 .53 0 0 0-.5-.8v.6v-.6zM242 483a.54 .54 0 0 0-.1 .8 .54 .54 0 0 0 .9-.2 .54 .54 0 0 0-.5-.7v.5v-.5zM150.3 487.3a.52 .52 0 0 0 .1 .8 .52 .52 0 0 0 .8-.3 .52 .52 0 0 0-.5-.7v.5v-.5zM109.9 422a.53 .53 0 0 0 .1 .8 .53 .53 0 0 0 .7-.1l-.4-.4 .4 .4a.53 .53 0 0 0-.1-.8 .53 .53 0 0 0-.7 .1zM115.4 404l2.6 3.1-3.6-1.8a.81 .81 0 0 0 1.1-.2 .81 .81 0 0 0-.1-1.1zM413.3 448.1l-.1 .7 .5-.3-.4 .4a.53 .53 0 0 0 .7 0 .53 .53 0 0 0 .1-.7 .53 .53 0 0 0-.8-.1zM401 429.7a.81 .81 0 0 0-.1 1.1 .81 .81 0 0 0 1.1 .2l-3.7 1.8zM413.8 476.5v.8l.3-.4-.3 .4a.53 .53 0 0 0 .7 0 .53 .53 0 0 0 0-.8 .53 .53 0 0 0-.7 0zM406.5 468.2l-.1 .7 .4-.2-.4 .3a.54 .54 0 0 0 .8 0 .54 .54 0 0 0 0-.7 .54 .54 0 0 0-.7-.1zM407.1 490l-.1 .6 .5-.1-.4 .2a.53 .53 0 0 0 .7 .1 .53 .53 0 0 0 .1-.7 .53 .53 0 0 0-.8-.1zM280.1 410.5l-.1 .6 .4 .2v-.5v.5a.52 .52 0 0 0 .5-.7 .52 .52 0 0 0-.8-.1zM241.3 412.5l-.1 .6 .4 .3 .1-.5-.1 .5a.53 .53 0 0 0 .5-.7 .53 .53 0 0 0-.8-.2zM335.2 161.3a.54 .54 0 0 0 .2 .7 .54 .54 0 0 0 .8-.3 .54 .54 0 0 0-.5-.7v.5v-.5zM412.2 168.3a.52 .52 0 0 0-.1 .8 .52 .52 0 0 0 .7 0 .52 .52 0 0 0 0-.8l-.3 .4 .3-.4zM440.4 174.7a.53 .53 0 0 0 0 .7 .53 .53 0 0 0 .8 0 .53 .53 0 0 0-.1-.8l-.3 .4 .2-.4zM455.8 177.2a.53 .53 0 0 0 .1 .7 .53 .53 0 0 0 .7 0 .53 .53 0 0 0 0-.8l-.4 .4 .4-.4zM467.4 185.4l-.3 .6 .4 .3 .2-.5-.2 .5a.53 .53 0 0 0 .7-.5 .53 .53 0 0 0-.8-.4zM473.1 188.6l3.5-2.1-2.4 3.2a.79 .79 0 0 0 0-1.1 .79 .79 0 0 0-1.1 0zM487.9 207.8l-.1 .2 .5 .1-.5-.1a.52 .52 0 0 0 .5 .7 .52 .52 0 0 0 .5-.8 .52 .52 0 0 0-.9-.1zM332.8 164.4l-1 3.9a.8 .8 0 0 0-.4-1 .8 .8 0 0 0-1 .3zM493.7 123.3l-.1 .8 .4-.3-.4 .3a.53 .53 0 0 0 .7 .1 .53 .53 0 0 0 .1-.7 .53 .53 0 0 0-.7-.2zM481.6 76.4l-.1 .4h.5h-.5a.53 .53 0 0 0 .7 .4 .53 .53 0 0 0 .2-.8 .53 .53 0 0 0-.8 0zM468.3 109.3v.6l.4-.2-.4 .2a.52 .52 0 0 0 .7 .2 .52 .52 0 0 0 .1-.8 .52 .52 0 0 0-.8 0zM496 164.6l-.2 .5 .2 .4 .4-.4-.4 .4a.52 .52 0 0 0 .8-.1 .52 .52 0 0 0 0-.7 .52 .52 0 0 0-.8-.1z" fill="#000"/>
<g font-size="3.1">
<text x="681.7" y="14.9">ITEM NO.</text>
<text x="732.3" y="14.9">Description</text>
<text x="788.4" y="14.9">Length</text>
<text x="807.6" y="14.9">Width</text>
<text x="826.4" y="14.9">THK</text>
<text x="842.7" y="14.9">QTY.</text>
<text x="687.5" y="24.1">1</text>
<text x="729" y="24.1">Work Surface_1</text>
<text x="788.4" y="24.1">99.875</text>
<text x="806.9" y="24.1">42.855</text>
<text x="825.4" y="24.1">1.205</text>
<text x="845.2" y="24.1">1</text>
<text x="687.5" y="32.8">2</text>
<text x="729" y="32.8">Work Surface_2</text>
<text x="788.4" y="32.8">76.624</text>
<text x="806.9" y="32.8">36.767</text>
<text x="825.4" y="32.8">1.205</text>
<text x="845.2" y="32.8">1</text>
<text x="687.5" y="41.6">3</text>
<text x="731.5" y="41.6">End Panel_1</text>
<text x="788.4" y="41.6">29.960</text>
<text x="806.9" y="41.6">27.795</text>
<text x="825.4" y="41.6">1.205</text>
<text x="845.2" y="41.6">1</text>
<text x="687.5" y="50.4">4</text>
<text x="731.5" y="50.4">End Panel_2</text>
<text x="788.4" y="50.4">29.960</text>
<text x="806.9" y="50.4">27.795</text>
<text x="825.4" y="50.4">1.205</text>
<text x="845.2" y="50.4">1</text>
<text x="687.5" y="59.1">5</text>
<text x="732.1" y="59.1">Wall Kerf_1</text>
<text x="787.6" y="59.1">114.135</text>
<text x="806.9" y="59.1">23.795</text>
<text x="825.4" y="59.1">0.460</text>
<text x="845.2" y="59.1">1</text>
<text x="687.5" y="67.9">6</text>
<text x="732.1" y="67.9">Wall Kerf_2</text>
<text x="788.4" y="67.9">81.169</text>
<text x="806.9" y="67.9">23.795</text>
<text x="825.4" y="67.9">0.460</text>
<text x="845.2" y="67.9">1</text>
<text x="530.2" y="72.7">34</text>
<text x="687.5" y="76.7">7</text>
<text x="729.5" y="76.7">Access Panel_1</text>
<text x="788.4" y="76.7">25.420</text>
<text x="806.9" y="76.7">16.699</text>
<text x="825.4" y="76.7">0.830</text>
<text x="845.2" y="76.7">6</text>
<text x="530.2" y="81.8">40</text>
<text x="687.5" y="85.4">8</text>
<text x="729.5" y="85.4">Access Panel_2</text>
<text x="788.4" y="85.4">25.420</text>
<text x="806.9" y="85.4">14.236</text>
<text x="825.4" y="85.4">0.830</text>
<text x="845.2" y="85.4">5</text>
<text x="530.2" y="91.5">47</text>
<text x="687.5" y="94.2">9</text>
<text x="729.3" y="94.2">HRZ Member_1</text>
<text x="788.4" y="94.2">95.169</text>
<text x="806.9" y="94.2">25.233</text>
<text x="825.4" y="94.2">0.720</text>
<text x="845.2" y="94.2">2</text>
<text x="686.7" y="102.9">10</text>
<text x="729.3" y="102.9">HRZ Member_2</text>
<text x="788.4" y="102.9">72.620</text>
<text x="806.9" y="102.9">14.816</text>
<text x="825.4" y="102.9">0.720</text>
<text x="845.2" y="102.9">2</text>
<text x="686.7" y="111.7">11</text>
<text x="729.3" y="111.7">HRZ Member_3</text>
<text x="788.4" y="111.7">98.406</text>
<text x="806.9" y="111.7">25.202</text>
<text x="825.4" y="111.7">0.720</text>
<text x="845.2" y="111.7">1</text>
<text x="530.2" y="125.4">48</text>
<text x="686.7" y="120.5">12</text>
<text x="729.3" y="120.5">HRZ Member_4</text>
<text x="788.4" y="120.5">75.104</text>
<text x="806.9" y="120.5">14.157</text>
<text x="825.4" y="120.5">0.720</text>
<text x="845.2" y="120.5">1</text>
<text x="253.1" y="128.7">36</text>
<text x="686.7" y="129.2">13</text>
<text x="729.3" y="129.2">HRZ Member_5</text>
<text x="788.4" y="129.2">98.406</text>
<text x="806.9" y="129.2">25.482</text>
<text x="825.4" y="129.2">0.720</text>
<text x="845.2" y="129.2">1</text>
<text x="686.7" y="138">14</text>
<text x="729.3" y="138">HRZ Member_6</text>
<text x="788.4" y="138">75.104</text>
<text x="806.9" y="138">14.522</text>
<text x="825.4" y="138">0.720</text>
<text x="845.2" y="138">1</text>
<text x="538.9" y="141.6">37</text>
<text x="686.7" y="146.8">15</text>
<text x="729.4" y="146.8">HRZ Member_7</text>
<text x="788.4" y="146.8">92.780</text>
<text x="806.9" y="146.8">23.727</text>
<text x="825.4" y="146.8">0.720</text>
<text x="845.2" y="146.8">1</text>
<text x="477.4" y="153.1">28</text>
<text x="686.7" y="155.5">16</text>
<text x="729.4" y="155.5">HRZ Member_8</text>
<text x="788.5" y="155.5">70.786</text>
<text x="806.9" y="155.5">13.310</text>
<text x="825.4" y="155.5">0.720</text>
<text x="845.2" y="155.5">1</text>
<text x="484.3" y="165.3">22</text>
<text x="686.7" y="164.3">17</text>
<text x="729.4" y="164.3">HRZ Member_9</text>
<text x="788.5" y="164.3">98.406</text>
<text x="806.9" y="164.3">27.273</text>
<text x="825.4" y="164.3">0.720</text>
<text x="845.2" y="164.3">2</text>
<text x="487.3" y="171.3">21</text>
<text x="686.7" y="173">18</text>
<text x="728.5" y="173">HRZ Member_10</text>
<text x="788.5" y="173">75.104</text>
<text x="806.9" y="173">16.856</text>
<text x="825.4" y="173">0.720</text>
<text x="845.2" y="173">2</text>
<text x="686.7" y="181.8">19</text>
<text x="728.5" y="181.8">HRZ Member_11</text>
<text x="788.5" y="181.8">98.993</text>
<text x="806.9" y="181.8">25.090</text>
<text x="825.4" y="181.8">0.720</text>
<text x="845.2" y="181.8">1</text>
<text x="686.7" y="190.6">20</text>
<text x="728.5" y="190.6">HRZ Member_12</text>
<text x="787.6" y="190.6">107.657</text>
<text x="807" y="190.6">30.550</text>
<text x="825.4" y="190.6">0.720</text>
<text x="845.2" y="190.6">1</text>
<text x="686.7" y="199.3">21</text>
<text x="728.5" y="199.3">HRZ Member_13</text>
<text x="787.6" y="199.3">108.176</text>
<text x="807" y="199.3">29.552</text>
<text x="825.4" y="199.3">0.720</text>
<text x="845.2" y="199.3">1</text>
<text x="312.7" y="204.7">33</text>
<text x="326.5" y="206.9">32</text>
<text x="337.8" y="206.9">19</text>
<text x="350.1" y="206.9">20</text>
<text x="368.5" y="206.9">31</text>
<text x="686.7" y="208.1">22</text>
<text x="728.5" y="208.1">HRZ Member_14</text>
<text x="787.6" y="208.1">108.966</text>
<text x="807" y="208.1">30.051</text>
<text x="825.4" y="208.1">0.720</text>
<text x="845.2" y="208.1">1</text>
<text x="385.3" y="210.1">30</text>
<text x="403.3" y="214.8">29</text>
<text x="418" y="221.8">37</text>
<text x="686.7" y="216.9">23</text>
<text x="729.5" y="216.9">VRT Member_1</text>
<text x="788.5" y="216.9">24.540</text>
<text x="807.8" y="216.9">5.442</text>
<text x="825.4" y="216.9">0.720</text>
<text x="844.4" y="216.9">19</text>
<text x="171.5" y="227.3">2</text>
<text x="312.4" y="227.3">1</text>
<text x="530.6" y="223.9">24</text>
<text x="686.7" y="225.6">24</text>
<text x="729.5" y="225.6">VRT Member_2</text>
<text x="788.5" y="225.6">20.626</text>
<text x="807.8" y="225.6">7.209</text>
<text x="825.4" y="225.6">0.720</text>
<text x="845.3" y="225.6">1</text>
<text x="430.4" y="228.1">27</text>
<text x="530.6" y="236">35</text>
<text x="686.7" y="234.4">25</text>
<text x="729.5" y="234.4">VRT Member_3</text>
<text x="788.5" y="234.4">20.622</text>
<text x="807.8" y="234.4">7.209</text>
<text x="825.4" y="234.4">0.720</text>
<text x="845.3" y="234.4">1</text>
<text x="686.7" y="243.2">26</text>
<text x="729.5" y="243.2">VRT Member_4</text>
<text x="788.5" y="243.2">20.305</text>
<text x="807.8" y="243.2">7.209</text>
<text x="825.4" y="243.2">0.720</text>
<text x="845.3" y="243.2">1</text>
<text x="686.7" y="251.9">27</text>
<text x="729.5" y="251.9">VRT Member_5</text>
<text x="788.5" y="251.9">19.488</text>
<text x="807.8" y="251.9">7.209</text>
<text x="825.5" y="251.9">0.720</text>
<text x="845.3" y="251.9">1</text>
<text x="686.7" y="260.7">28</text>
<text x="729.5" y="260.7">VRT Member_6</text>
<text x="788.5" y="260.7">18.196</text>
<text x="807.8" y="260.7">7.209</text>
<text x="825.5" y="260.7">0.720</text>
<text x="845.3" y="260.7">1</text>
<text x="686.7" y="269.4">29</text>
<text x="729.5" y="269.4">VRT Member_7</text>
<text x="788.5" y="269.4">16.489</text>
<text x="807.8" y="269.4">7.209</text>
<text x="825.5" y="269.4">0.720</text>
<text x="845.3" y="269.4">1</text>
<text x="74.7" y="277.8">43</text>
<text x="686.7" y="278.2">30</text>
<text x="729.5" y="278.2">VRT Member_8</text>
<text x="788.5" y="278.2">14.480</text>
<text x="807.8" y="278.2">7.209</text>
<text x="825.5" y="278.2">0.720</text>
<text x="845.3" y="278.2">1</text>
<text x="686.7" y="287">31</text>
<text x="729.5" y="287">VRT Member_9</text>
<text x="788.5" y="287">12.308</text>
<text x="807.8" y="287">7.209</text>
<text x="825.5" y="287">0.720</text>
<text x="845.3" y="287">1</text>
<text x="57.9" y="289.7">6</text>
<text x="442.5" y="299.6">5</text>
<text x="686.7" y="295.7">32</text>
<text x="728.6" y="295.7">VRT Member_10</text>
<text x="788.5" y="295.7">10.215</text>
<text x="807.8" y="295.7">7.209</text>
<text x="825.5" y="295.7">0.720</text>
<text x="845.3" y="295.7">1</text>
<text x="48.6" y="304.7">44</text>
<text x="686.7" y="304.5">33</text>
<text x="728.6" y="304.5">VRT Member_11</text>
<text x="788.5" y="304.5">10.128</text>
<text x="807.8" y="304.5">7.209</text>
<text x="825.5" y="304.5">0.720</text>
<text x="845.3" y="304.5">1</text>
<text x="455.6" y="317.4">41</text>
<text x="686.7" y="313">34</text>
<text x="729" y="313">Transaction Top</text>
<text x="787.7" y="313">109.419</text>
<text x="807" y="313">34.261</text>
<text x="825.5" y="313">1.205</text>
<text x="845.3" y="313">1</text>
<text x="686.7" y="322">35</text>
<text x="723.1" y="322">Transaction End Panel_1</text>
<text x="788.5" y="322">11.960</text>
<text x="807" y="322">22.788</text>
<text x="825.5" y="322">0.790</text>
<text x="845.3" y="322">1</text>
<text x="686.8" y="330.8">36</text>
<text x="723.1" y="330.8">Transaction End Panel_2</text>
<text x="788.5" y="330.8">11.955</text>
<text x="807" y="330.8">12.200</text>
<text x="825.5" y="330.8">0.790</text>
<text x="845.3" y="330.8">1</text>
<text x="466.5" y="340.1">42</text>
<text x="686.8" y="339.5">37</text>
<text x="725.4" y="339.5">Transaction Wall Kerf</text>
<text x="787.7" y="339.5">123.879</text>
<text x="807" y="339.5">22.066</text>
<text x="825.5" y="339.5">0.500</text>
<text x="845.3" y="339.5">1</text>
<text x="686.8" y="348.3">38</text>
<text x="729.3" y="348.3">Toe Kick Kerf_1</text>
<text x="787.7" y="348.3">110.470</text>
<text x="807.9" y="348.3">4.000</text>
<text x="825.5" y="348.3">0.500</text>
<text x="845.3" y="348.3">1</text>
<text x="686.8" y="357.1">39</text>
<text x="729.3" y="357.1">Toe Kick Kerf_2</text>
<text x="788.5" y="357.1">78.551</text>
<text x="807.9" y="357.1">4.000</text>
<text x="825.5" y="357.1">0.500</text>
<text x="845.3" y="357.1">1</text>
<text x="686.8" y="365.8">40</text>
<text x="732.8" y="365.8">TackBoard</text>
<text x="787.7" y="365.8">110.208</text>
<text x="807" y="365.8">10.795</text>
<text x="825.5" y="365.8">0.500</text>
<text x="845.3" y="365.8">1</text>
<text x="243.1" y="369.4">8</text>
<text x="280.4" y="369.4">7</text>
<text x="686.8" y="374.3">41</text>
<text x="698.9" y="374.3">Laminate Wall Kerf_1^091120-02 Monterey Reception Desk</text>
<text x="787.7" y="374.3">115.414</text>
<text x="807" y="374.3">20.750</text>
<text x="825.5" y="374.3">0.040</text>
<text x="845.3" y="374.3">1</text>
<text x="85.4" y="383.9">18</text>
<text x="686.8" y="383.1">43</text>
<text x="698.9" y="383.1">Laminate Wall Kerf_3^091120-02 Monterey Reception Desk</text>
<text x="788.5" y="383.1">82.467</text>
<text x="807" y="383.1">10.063</text>
<text x="825.5" y="383.1">0.040</text>
<text x="845.3" y="383.1">1</text>
<text x="686.8" y="391.9">44</text>
<text x="698.9" y="391.9">Laminate Wall Kerf_4^091120-02 Monterey Reception Desk</text>
<text x="788.5" y="391.9">82.467</text>
<text x="807" y="391.9">20.450</text>
<text x="825.5" y="391.9">0.040</text>
<text x="845.3" y="391.9">1</text>
<text x="74.1" y="396.4">23</text>
<text x="686.8" y="400.6">45</text>
<text x="699.8" y="399.1">Laminate Toe Kick Kerf_1^091120-02 Monterey Reception</text>
<text x="787.7" y="400.6">111.788</text>
<text x="807.9" y="400.6">4.000</text>
<text x="825.5" y="400.6">0.040</text>
<text x="845.3" y="400.6">1</text>
<text x="48.2" y="405.3">51</text>
<text x="699.8" y="407.9">Laminate Toe Kick Kerf_2^091120-02 Monterey Reception</text>
<text x="736.7" y="402.5">Desk</text>
<text x="429.1" y="408.6">15</text>
<text x="686.8" y="409.4">46</text>
<text x="736.7" y="411.3">Desk</text>
<text x="788.5" y="409.4">79.849</text>
<text x="807.9" y="409.4">4.000</text>
<text x="825.5" y="409.4">0.040</text>
<text x="845.3" y="409.4">1</text>
<text x="686.8" y="418.1">47</text>
<text x="701.5" y="416.6">Laminate Transaction Wall Kerf_1^091120-02 Monterey</text>
<text x="787.7" y="418.1">126.449</text>
<text x="807" y="418.1">16.603</text>
<text x="825.5" y="418.1">0.040</text>
<text x="845.3" y="418.1">1</text>
<text x="434" y="424.7">13</text>
<text x="701.5" y="425.4">Laminate Transaction Wall Kerf_2^091120-02 Monterey</text>
<text x="729.5" y="420">Reception Desk</text>
<text x="686.8" y="426.9">48</text>
<text x="729.5" y="428.8">Reception Desk</text>
<text x="787.7" y="426.9">126.445</text>
<text x="807.9" y="426.9">6.640</text>
<text x="825.5" y="426.9">0.040</text>
<text x="845.3" y="426.9">1</text>
<text x="438" y="435.9">23</text>
<text x="686.8" y="435.7">49</text>
<text x="698.3" y="435.7">Laminate End Panel_1^091120-02 Monterey Reception Desk</text>
<text x="788.5" y="435.7">29.960</text>
<text x="807" y="435.7">29.000</text>
<text x="825.5" y="435.7">0.040</text>
<text x="845.3" y="435.7">1</text>
<text x="444.9" y="444.9">11</text>
<text x="686.8" y="444.4">50</text>
<text x="698.3" y="444.4">Laminate End Panel_2^091120-02 Monterey Reception Desk</text>
<text x="788.5" y="444.4">25.200</text>
<text x="807" y="444.4">29.960</text>
<text x="825.5" y="444.4">0.040</text>
<text x="845.3" y="444.4">1</text>
<text x="686.8" y="453.2">51</text>
<text x="698.3" y="453.2">Laminate End Panel_3^091120-02 Monterey Reception Desk</text>
<text x="788.5" y="453.2">29.960</text>
<text x="807.9" y="453.2">3.800</text>
<text x="825.5" y="453.2">0.040</text>
<text x="845.3" y="453.2">1</text>
<text x="452.6" y="464.6">9</text>
<text x="87.8" y="521.1">50</text>
<text x="150.5" y="523.2">4</text>
<text x="271.9" y="527.6">38</text>
<text x="240.8" y="528.6">39</text>
<text x="326.5" y="529.8">49</text>
<text x="382.5" y="535.3">3</text>
<text x="409.9" y="535.3">45</text>
</g>
</svg>
